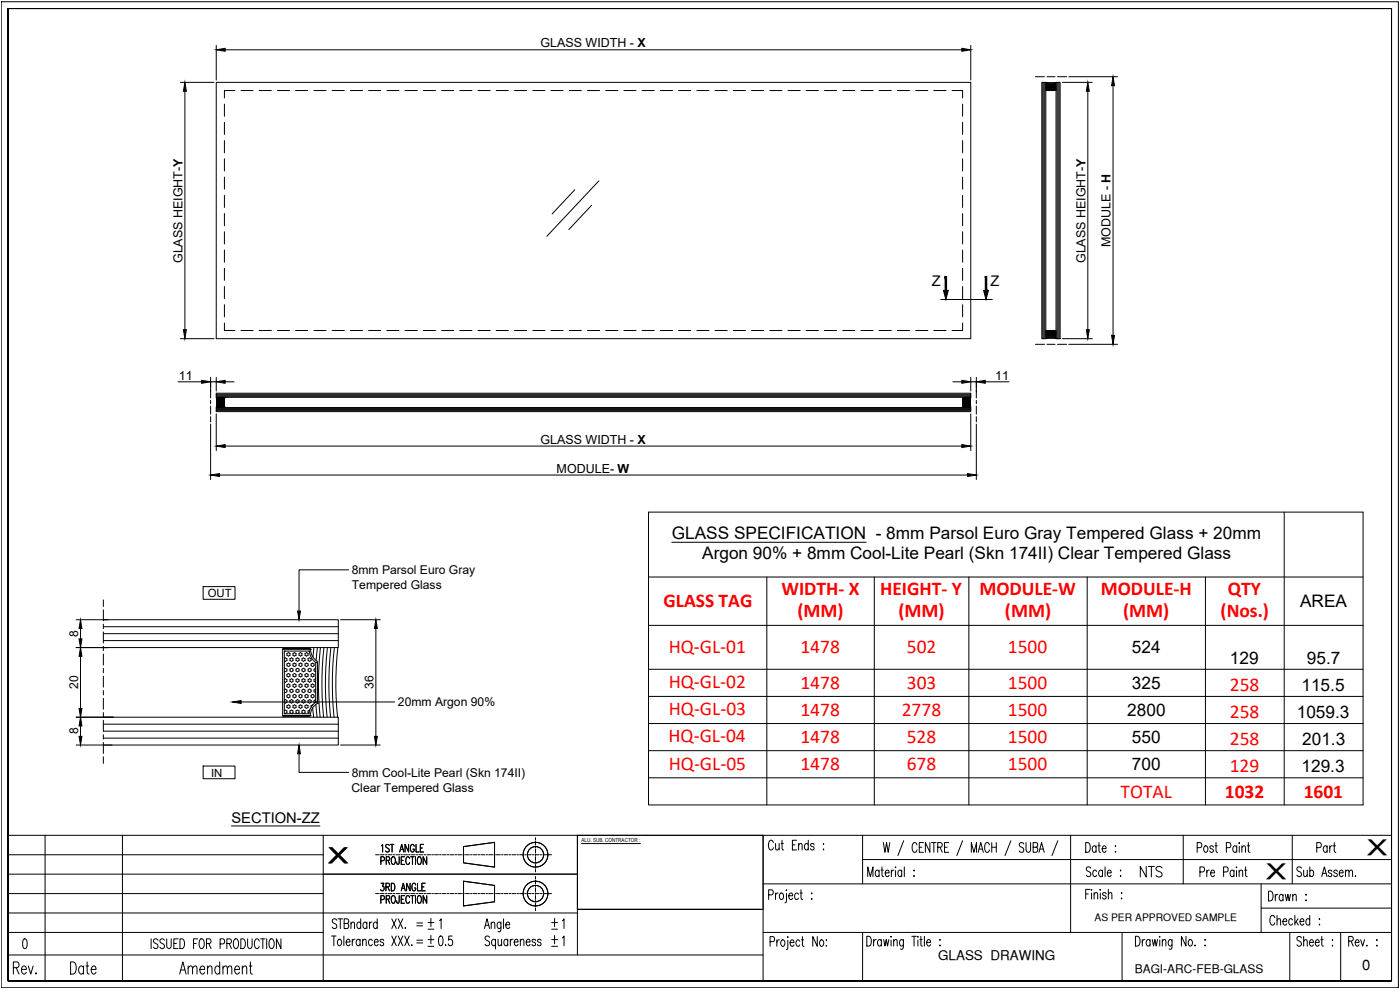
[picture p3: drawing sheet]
<svg xmlns="http://www.w3.org/2000/svg" width="841mm" height="594mm" viewBox="0 0 841 594" stroke-linecap="round" stroke-linejoin="round" font-family="sans-serif">
<!-- layer: Titleblock -->
<g fill="none" stroke="#000" stroke-width=".6">
<path d="M1 1h839v592h-839zM5 5h831v584h-831v-584v584h831v-584zM5 502h831M5 513h189M27 502v87M74 502v87M194 502v87M229 517h2v-2h-2v4M232 517h2v-2h-2v4M233 517l1 2M236 515a2.5 2.5 0 0 1 2 2 2.5 2.5 0 0 1-2 2 3 3 0 0 1 0-4zM240 515v4h-1l-1-1"/>
<path d="M241 517h1M243 515h-2v4h2M246 516l-1-1a2.5 2.5 0 0 0-1 2 2.5 2.5 0 0 0 1 2l1-1M248 515v4M250 515v4M251 515h1a2.5 2.5 0 0 1 1 2 2.5 2.5 0 0 1-1 2 3 3 0 0 1-1-4zM256 515v4l-2-4v4M256 513h3M259 513h1M261 513h2M264 513h1M266 513h2"/>
<path d="M269 513h1M270 513h3M273 513h1M275 513h2M278 513h1M278 509l19-3v15l-19-3zM280 513h2M283 513h1M284 513h3M287 513h1M289 513h2M292 513h1"/>
<path d="M294 513h2M297 513h1M298 513h3M301 513h1M303 513h2M306 513h1M308 513h2M311 513h.1M312 513h2M315 513h1M317 513h2M320 513h1"/>
<path d="M321 513h3M322 503v2M322 505v3M322 508v1M322 510v2M322 513v1M322 515v2M322 518v1M322 519v3M324 513h1M326 513h2M329 513h2"/>
<path d="M347 502v72M458 502v87M465 506a1.5 1.5 0 0 0-2-1 1.5 1.5 0 0 0-1 2v1a1.6 1.6 0 0 0 1 3 1.5 1.5 0 0 0 2-2M466 507v3l1 1 1-2M468 507v4M469 507h2M470 505v4v1l1 1M476 508h2M479 505h-3v6h3M480 508l1-1h1v4M480 507v4M486 508l-1-1a1.9 1.9 0 0 0-2 1 1.9 1.9 0 0 0 1 3l2-1"/>
<path d="M486 505v6M489 508a1.1 1.1 0 0 0-1-1 1.1 1.1 0 0 0-1 1l2 1-1 2-1-1M495 507h.1M495 510v1zM518 516h318M518 502v29M531 506l1 6 1-6 1 6 1-6M543 505l-4 9M551 508a1.5 1.5 0 0 0-2-2 1.5 1.5 0 0 0-1 2v2a1.5 1.5 0 0 0 1 2 1.5 1.5 0 0 0 2-1M552 509h2M555 506h-3v6h3M559 506v6l-3-6v6"/>
<path d="M560 506h2M561 506v6M563 509h3v-3h-3v6M565 509l1 3M567 509h2M570 506h-3v6h3M578 505l-3 9M584 512v-6l1 6 2-6v6M588 512l1-6 2 6M588 510h2M594 508a1.5 1.5 0 0 0-2-2 1.5 1.5 0 0 0 0 2v2a1.5 1.5 0 0 0 0 2 1.5 1.5 0 0 0 2-1M596 509h2"/>
<path d="M596 506v6M598 506v6M607 505l-3 9M615 507a1.4 1.4 0 0 0-2-1 1.5 1.5 0 0 0 0 3h1a1.6 1.6 0 0 1 1 3 1.6 1.6 0 0 1-3-1M616 506v4l2 2 1-1v-5M621 509h2v-3h-2v6h2v-2l-1-1M624 512l2-6 1 6M625 510h2M635 505l-3 9M643 502v58M652 506a3 3 0 0 1 3 2 3 3 0 0 1-1 4h-2zM658 509v-1a1.9 1.9 0 0 0-2 2 1.9 1.9 0 0 0 1 2l1-1"/>
<path d="M658 508v4M660 508h1M660 506v5v1h1M662 510h2v-2a1.9 1.9 0 0 0-2 2 1.9 1.9 0 0 0 1 2l1-1M670 508v1zM670 511v1zM711 502v29M719 509h3v-1v-2h-3v6M724 508a1.9 1.9 0 0 1 2 2 1.9 1.9 0 0 1-1 2l-2-1zM729 509a1.1 1.1 0 0 0-1-1 1.1 1.1 0 0 0-1 1l2 2-1 1-1-1M730 508h1M730 506v5l1 1"/>
<path d="M737 509h2v-3h-2v6M743 509v-1a1.9 1.9 0 0 0-3 2 1.9 1.9 0 0 0 2 2l1-1M743 508v4M744 506v1zM744 508v4M746 509l1-1h1v4M746 508v4M749 508h2M750 506v5v1h1M776 502v29M791 509h2v-3h-2v6M797 509v-1a1.9 1.9 0 0 0-2 2 1.9 1.9 0 0 0 1 2l1-1"/>
<path d="M797 508v4M799 508v4M800 508h-1v2M801 508h1M802 506v5v1M5 525h342M5 537h189M259 537h1M261 537h2M264 537h1M266 537h2M269 537h1"/>
<path d="M270 537h3M273 537h1M275 537h2M278 537h1M278 529l19 3v10l-19 2zM280 537h2M283 537h1M284 537h3M287 537h1M289 537h2M292 537h1M294 537h2"/>
<path d="M297 537h1M298 537h3M301 537h1M303 537h2M306 537h1M308 537h2M311 537h.1M312 537h2M315 537h1M317 537h2M320 537h1M321 537h3"/>
<path d="M322 522v2M322 527v1M322 529v2M322 532v1M322 533v3M322 536v1M322 538v2M324 537h1M326 537h2M329 537h2M458 531h378M462 538l2-1 1-1-1-1-2-1v6"/>
<path d="M466 536v4M467 536l-1 1v1M469 537a1.9 1.9 0 0 1 2 1 1.9 1.9 0 0 1-1 2l-2-1zM472 534v1zM472 537v4l-1 1M474 538h2v-1a1.7 1.7 0 0 0-2 1 1.7 1.7 0 0 0 2 2v-1M480 537h-1a1.7 1.7 0 0 0-2 1 1.7 1.7 0 0 0 2 2l1-1M481 536h1M481 534v5l1 1M488 536v1zM488 540h.1M521 527v-6l2 6 1-6v6"/>
<path d="M528 523a1.7 1.7 0 0 0-2 2 1.7 1.7 0 0 0 2 1M528 523v4M529 523h2M530 521v4l1 2M532 524h2v-1a1.7 1.7 0 0 0-2 2 1.7 1.7 0 0 0 2 1M535 523v4M537 523h-1l-1 1M538 521h.1M538 523v4M542 523h-1a1.7 1.7 0 0 0-2 2 1.7 1.7 0 0 0 2 1h1M542 523v4M543 521v6"/>
<path d="M549 523h.1M549 526v1zM652 537h2M655 534h-3v6M655 522l-1-1-1 1v1l2 1a1.5 1.5 0 0 1 0 2 1.5 1.5 0 0 1-2 0M656 534v1zM656 536v4M657 537l1-1h1v4M657 536v4M659 523h-1a1.7 1.7 0 0 0-2 2 1.7 1.7 0 0 0 2 1h1M661 534v1zM661 536v4"/>
<path d="M662 523a1.7 1.7 0 0 0-2 2 1.7 1.7 0 0 0 2 1M662 523v4M664 521v6M664 537v-1h-1v2h1v1v1l-2-1M665 524h3l-1-1a1.7 1.7 0 0 0-2 2 1.7 1.7 0 0 0 2 1h1M666 537l1-1h1v4M666 534v6M673 523h.1M673 526v1zM674 536v1zM674 539v1zM721 524l2-1v-2h-2v6"/>
<path d="M725 523v4M726 523l-1 1M727 524h3l-1-1a1.7 1.7 0 0 0-2 2 1.7 1.7 0 0 0 2 1h1M735 524l2-1v-2h-2v6M741 523a1.7 1.7 0 0 0-2 2 1.7 1.7 0 0 0 2 1M741 523v4M743 521h.1M743 523v4M744 524l1-1h1l1 4M744 523v4M748 523h1M748 521v4v1l1 1"/>
<path d="M758 531v29M5 548h342M235 552l3 6M238 552l-3 6M239 552l3 6M242 552l-3 6M243 557v1zM291 558l2-6 1 6M292 556h2M295 555l1-1h1v4M295 554v4M301 554v5l-1 1-1-1"/>
<path d="M301 555v-1a1.9 1.9 0 0 0-3 2 1.9 1.9 0 0 0 2 2l1-1M302 552v6M304 556h2v-2a1.9 1.9 0 0 0-2 2 1.9 1.9 0 0 0 1 2l1-1M322 541v1M322 543v2M322 546v1M331 554h4M333 552v5M338 553l1-1v6M758 545h78M766 551a1.5 1.5 0 0 0-2-1 1.5 1.5 0 0 0-1 2v1a1.6 1.6 0 0 0 1 3 1.5 1.5 0 0 0 2-2M767 553l1-1h1v4"/>
<path d="M767 550v6M771 553h2v-1a1.7 1.7 0 0 0-2 2 1.7 1.7 0 0 0 2 1M777 553l-1-1a1.7 1.7 0 0 0-2 2 1.7 1.7 0 0 0 2 1h1M778 550v6M779 553l1 3M780 552l-2 3M781 553h2v-1a1.7 1.7 0 0 0-2 2 1.7 1.7 0 0 0 2 1M787 553l-1-1a1.7 1.7 0 0 0-2 2 1.7 1.7 0 0 0 2 1h1M787 550v6M793 552h.1M793 555v1zM5 574h453"/>
<path d="M5 560h189M14 564h1l1 1v4l-1 1-1-1v-3zM201 562v6M203 564a1.7 1.7 0 0 1 2 2 1.7 1.7 0 0 1-2 2v-2zM207 562v6M208 566h2v-2a1.7 1.7 0 0 0-2 2 1.7 1.7 0 0 0 2 2v-1M212 564v4M213 564h-1v2M216 565v-1a1.7 1.7 0 0 0-2 2 1.7 1.7 0 0 0 2 2v-1M216 564v4M218 565l1-1h1v4M218 564v4"/>
<path d="M224 565l-1-1a1.7 1.7 0 0 0-2 2 1.7 1.7 0 0 0 2 2l1-1M225 566h2v-2a1.7 1.7 0 0 0-2 2 1.7 1.7 0 0 0 2 2v-1M230 565v-1h-1v2h1v1v1l-2-1M235 562l3 6M238 562l-3 6M239 562l3 6M242 562l-3 6M243 562l3 6M246 562l-3 6M294 563l-1-1-2 1 1 1 1 1a1.6 1.6 0 0 1 1 3 1.6 1.6 0 0 1-3-1M298 565l-1-1a1.7 1.7 0 0 0-2 2 1.7 1.7 0 0 0 2 2l1-1M298 564v6"/>
<path d="M299 564v4h1l1-1M301 564v4M305 565v-1a1.7 1.7 0 0 0-2 2 1.7 1.7 0 0 0 2 2v-1M305 564v4M307 564v4M308 564h-1v2M309 566h2v-2a1.7 1.7 0 0 0-2 2 1.7 1.7 0 0 0 2 2v-1M313 565l1-1h1v4M313 564v4M316 566h2v-2a1.7 1.7 0 0 0-2 2 1.7 1.7 0 0 0 2 2v-1M322 565l-1-1-1 1 2 1v1a1.1 1.1 0 0 1-1 1 1.1 1.1 0 0 1-1-1M325 565l-1-1-1 1 2 1v1a1.1 1.1 0 0 1-1 1 1.1 1.1 0 0 1-1-1"/>
<path d="M331 564h4M333 562v5M338 563l1-1v6M458 560h378M463 566l2-1v-2h-2v5M467 565v3M468 565h-1v1M470 565a1.9 1.9 0 0 1 2 1 1.9 1.9 0 0 1-1 2h-2v-2zM473 563h.1M473 565v4v1h-1M475 566h2v-1a1.9 1.9 0 0 0-3 1 1.9 1.9 0 0 0 2 2h1M480 565a1.9 1.9 0 0 0-2 1 1.9 1.9 0 0 0 1 2h1"/>
<path d="M481 565h2M482 563v4v1h1M491 563v5l-3-5v5M493 565a1.9 1.9 0 0 1 2 1 1.9 1.9 0 0 1-1 2h-1l-1-2zM496 565h.1M496 568h.1M518 560v29M521 562a3 3 0 0 1 3 3 3 3 0 0 1-1 3h-2zM525 564v4M526 564l-1 1v1M529 565a1.9 1.9 0 0 0-2 1 1.9 1.9 0 0 0 1 2l1-1M529 564v4"/>
<path d="M531 564l1 4v-4l1 4 1-4M535 562v1zM535 565v3M537 566l1-2 1 1v3M537 564v4M543 564l-1 6h-1M543 565h-1a1.9 1.9 0 0 0-2 1 1.9 1.9 0 0 0 1 2l2-1M548 562h2M549 562v6M551 562v1zM551 565v3M553 564h1"/>
<path d="M553 562v5v1h1M555 562v6M557 566h2v-1a1.9 1.9 0 0 0-3 1 1.9 1.9 0 0 0 2 2l1-1M565 564v1zM565 568h.1M674 560v29M682 562a3 3 0 0 1 3 3 3 3 0 0 1-1 3h-2zM686 564v4M688 564l-1 1-1 1M691 565h-1a1.9 1.9 0 0 0-2 1 1.9 1.9 0 0 0 2 2l1-1M691 564v4M692 564l1 4 1-4 1 4v-4"/>
<path d="M697 562v1zM697 565v3M698 566l1-2 1 1v3M698 564v4M704 564v6h-1h-1M704 565a1.9 1.9 0 0 0-2 1 1.9 1.9 0 0 0 1 2l1-1M712 562v6l-2-6v6M714 565a1.9 1.9 0 0 1 3 1 1.9 1.9 0 0 1-2 2l-1-1zM718 568h.1M724 564v1zM724 568h.1M775 560v29"/>
<path d="M782 563a1.4 1.4 0 0 0-2 0 1.4 1.4 0 0 0 0 2l1 1a1.5 1.5 0 0 1 0 2 1.5 1.5 0 0 1-2 0M783 566l1-2 1 1v3M783 563v5M787 566h2v-1a1.9 1.9 0 0 0-3 1 1.9 1.9 0 0 0 2 2h1M790 566h3l-1-1a1.9 1.9 0 0 0-2 1 1.9 1.9 0 0 0 1 2h2M793 564h2M794 563v4l1 1M800 564v1zM800 568h.1M805 560v29M810 565h3v-1v-1h-3v5M812 565l1 3"/>
<path d="M814 566h2v-1a1.9 1.9 0 0 0-2 1 1.9 1.9 0 0 0 1 2h1M817 564l2 4 1-4M821 568h.1M827 564v1zM827 568h.1M8 581h3v-1v-2h-3v7M10 581l1 4M13 582h3l-1-1a2.3 2.3 0 0 0-2 1 2.3 2.3 0 0 0 1 3h1l1-1M17 580l1 5 2-5M22 584v1z"/>
<circle cx="322" cy="513" r="7"/>
<circle cx="322" cy="513" r="5"/>
<circle cx="322" cy="537" r="7"/>
<circle cx="322" cy="537" r="5"/>
</g>
<!-- layer: -TITL-LOGO -->
<path d="M347 546h110h-110" fill="none" stroke="#000" stroke-width=".6"/>
<!-- layer: TITLE -->
<path d="M347 502h111v44h-111zM349 507h36" fill="none" stroke="#000" stroke-width=".6"/>
<!-- layer: 0 -->
<g fill="none" stroke="#000" stroke-width=".6">
<path d="M622 46h5M629 46h5M635 46h6M565 180h31M622 207h5M629 207h5M635 207h6M127 230v3M127 234v5M587 230v3M587 234v5M127 241v1"/>
<path d="M127 244v5M127 250v3M587 241v1M587 244v5M587 250v3M390 308h429v176h-429zM771 308v176M404 326h116M122 352h19v8h-19zM390 347h429M461 347v137M525 347v137"/>
<path d="M582 347v137M653 347v137M724 347v137M390 376h429M390 402h429M390 418h429M390 435h429M390 451h429M122 460h19v8h-19zM390 467h429M139 496h53"/>
</g>
<!-- layer: DIM1 -->
<g fill="none" stroke="#000" stroke-width=".6">
<path d="M130 27v21M135 30h443M583 27v21M108 49h21M111 55v143M638 49h18M642 46h29M653 55v143M669 51v150M345 114l-13 15M360 109l-32 33M355 123l-13 15"/>
<path d="M108 203h21M638 203h18M642 207h29M107 229h14M127 227v8M127 229h3M130 227v8M132 240h.1M132 240v4M132 240v-1h3v6h-3M132 239h3v6h-3M132 239h.1"/>
<path d="M132 239v1M135 239h.1M135 229h6M572 229h6M578 239h.1M581 239h-3v6h3M581 239h.1M581 239v1M581 239v1v4M581 240h.1M581 240v3M583 227v8"/>
<path d="M583 229h4M587 227v8M592 229h14M127 255v33M130 249v22M132 244h.1M132 244v1M132 243l1 1M132 245h.1M135 245h.1M578 245h.1M581 245h.1"/>
<path d="M581 243h.1M581 243v1M581 244h.1M581 244v1M583 249v22M587 255v33M135 268h443M132 285h449M209 342h-29v25M46 372h19M48 378v6M62 360v4"/>
<path d="M62 366v7M62 375v3M62 380v6M205 372h23M226 378v64M46 389h19M48 394v32M62 388v3M62 393v6M170 390h.1M171 391h.1M186 391h-15v38h15"/>
<path d="M186 391h.1M186 391a10 10 0 0 0 4 7M187 390h-17v40h16M187 390h.1M187 390a9 9 0 0 0 4 7v25M190 398h.1M190 398v24M62 401v3M62 406v7M62 415v2M62 419v7M46 431h22"/>
<path d="M48 436v6M62 428v3M62 433v6M145 422h92M170 430h.1M171 429h.1M186 430h.1M190 422h.1M190 422a10 10 0 0 0-4 7M191 422h.1M191 422a9 9 0 0 0-5 8M46 448h21"/>
<path d="M62 441v3M62 446v7M62 455v4M180 453v11h29M205 448h23"/>
</g>
<g fill="#000" stroke="#000" stroke-width=".6">
<path d="M130 30l5-1v2zM578 29l5 1-5 1zM111 49l1 6h-2zM653 49l1 6h-1zM669 46l1 5h-2zM110 198h2l-1 5zM653 198h1l-1 5zM668 201h2l-1 6zM121 228l6 1-6 1zM130 229l5-1v2zM578 228l5 1-5 1zM587 229l5-1v2z"/>
<path d="M130 268l5-1v2zM578 267l5 1-5 1zM127 285l5-1v2zM581 284l6 1-6 1zM48 372l1 6h-2zM179 367h1v5zM226 372l1 6h-2zM47 384h2l-1 5zM48 389l1 5h-2zM47 426h2l-1 5zM48 431l1 5h-2zM140 422l5-1v2z"/>
<path d="M47 442h2l-1 6zM180 448v5h-1zM225 442h2l-1 6z"/>
</g>
<!-- layer: Glass -->
<g fill="none" stroke="#000" stroke-width=".6">
<path d="M130 49h453v154h-453zM141 54h-6v5M145 54h7M156 54h7M167 54h7M178 54h7M189 54h7M200 54h7M210 54h8M221 54h8M232 54h8M243 54h8"/>
<path d="M254 54h8M265 54h8M276 54h7M287 54h7M298 54h7M309 54h7M320 54h7M331 54h7M342 54h7M353 54h7M364 54h7M375 54h7"/>
<path d="M386 54h7M397 54h7M408 54h7M419 54h7M430 54h7M441 54h7M451 54h8M462 54h8M473 54h8M484 54h8M495 54h8M506 54h8"/>
<path d="M517 54h7M528 54h7M539 54h7M550 54h7M561 54h7M572 54h6v5M626 49h2v154h-2zM626 49v154M627 49v154M628 49v154M634 49h3v154h-3zM635 49v154"/>
<path d="M636 49v154M135 63v7M135 73v8M578 63v7M578 73v8M135 84v8M135 95v8M578 84v8M578 95v8M135 106v8M135 117v8M578 106v8"/>
<path d="M578 117v8M135 128v8M135 139v8M578 128v8M578 139v8M135 150v8M578 150v8M135 161v7M135 172v7M578 161v7M578 172v7M135 194v5h6"/>
<path d="M135 183v7M145 199h7M156 199h7M167 199h7M178 199h7M189 199h7M200 199h7M210 199h8M221 199h8M232 199h8M243 199h8M254 199h8"/>
<path d="M265 199h8M276 199h7M287 199h7M298 199h7M309 199h7M320 199h7M331 199h7M342 199h7M353 199h7M364 199h7M375 199h7M386 199h7"/>
<path d="M397 199h7M408 199h7M419 199h7M430 199h7M441 199h7M451 199h8M462 199h8M473 199h8M484 199h8M495 199h8M506 199h8M517 199h7"/>
<path d="M528 199h7M539 199h7M550 199h7M561 199h7M578 183v7M578 194v5h-6M130 236h453v3h-453zM130 237h453M130 238h453M130 245h453v2h-453zM130 245h453M130 246h453"/>
<path d="M130 247h453M62 372h141v17h-141M62 376h141M62 381h141M62 385h141M62 431h141v17h-141M62 435h141M62 439h141M62 443h141"/>
</g>
<!-- layer: Polisulphide -->
<g fill="none" stroke="#000" stroke-width=".6">
<path d="M628 51h6M628 50h6M628 52h1M628 51h1M628 52v2M634 52v2M634 50h-6M634 51h-6M634 52h.1M634 51h-1M628 199v2M634 199v2"/>
<path d="M628 203h6M628 202h6M629 201h-1M629 201l-1 1M633 201l1 1M634 201h.1M130 239v6M131 239v6M132 239v1M132 239h.1M132 239h3M578 239h3"/>
<path d="M581 239h.1M581 239v1M582 239v6M583 239v6M132 244v1M132 245h3M578 245h3M581 244v1M170 390h17M189 389l-1 6M191 389l-1 8M192 389l-1 24 1 18"/>
<path d="M195 389l-2 18 1 24M197 389l-2 24 1 18M199 389l-1 24 1 18M201 389l-1 18 1 24M203 389l-1 24 1 18M170 430h16M188 425v6M190 423v8"/>
</g>
<!-- layer: HATCH -->
<g fill="none" stroke="#000" stroke-width=".6">
<path d="M629 53h.1M629 54h.1M629 52h.1M629 52v1M629 53v1M630 53h.1M630 52h.1M630 54h.1M630 51h.1M630 54h1M631 54h.1M631 51h.1"/>
<path d="M631 53h.1M631 52h.1M631 53h1M631 52h1M631 54h1M632 54h.1M632 52h.1M632 53h.1M632 51h.1M632 54h1M633 54h.1M633 52h.1"/>
<path d="M633 51h.1M633 53h.1M634 52h.1M634 54h.1M634 53h.1M634 52v1M634 53v1M629 200h.1M629 199h.1M629 199v1M630 200h.1M630 199h.1"/>
<path d="M630 199h1M631 200h.1M631 199h.1M631 200h1M631 199h1M632 199h.1M632 200h.1M633 199h-1M633 199h.1M633 200h.1M634 200h.1M634 199h.1"/>
<path d="M634 199v1M629 201h.1M630 201h.1M630 201h1M631 201h.1M631 201h1M632 201h.1M632 200v1M632 201h1M633 201h.1M634 201h.1M132 240h.1"/>
<path d="M133 239h.1M133 240h.1M134 240h.1M134 239h.1M135 239h.1M578 240h1M579 240h-1M579 240h.1M579 239h.1M580 240h.1M580 239h.1M581 239h.1"/>
<path d="M581 240h.1M132 241h.1M132 243h.1M132 241v1M132 242h.1M132 242v1M132 244h.1M133 241h.1M133 243h.1M133 244h.1M132 240h1M132 242h1"/>
<path d="M133 242h.1M133 242v1M134 241h.1M134 242h.1M134 244h.1M133 243h1M134 243h.1M134 242v1M134 243h1M135 240h.1M135 241h.1M135 242h.1"/>
<path d="M135 243h.1M135 244h.1M578 241h1M579 243h.1M578 243h1M578 244h1M579 241h-1M579 242h-1M579 244h-1M579 241h.1M579 242h.1M579 244h.1"/>
<path d="M579 241l-1 1M579 242v1M580 241h.1M579 243h1M580 242v1M580 244h.1M580 242h.1M580 243h.1M581 241h.1M581 243h.1M581 244h.1M580 240h1"/>
<path d="M580 242h1M581 242h.1M581 242v1M581 243v1M581 240v1M581 241v1M171 396v-1l1 1v1h-1M172 393l1-1 1 1v1h-1h-1zM172 399l1-1 1 1v1h-1h-1zM174 396l1-1 1 1v1h-1h-1zM176 393l1-1 1 1v1h-1h-1zM176 399l1-1 1 1v1h-1h-1z"/>
<path d="M178 396l1-1 1 1v1h-1h-1zM180 393l1-1v1v1h-1zM180 399l1-1v1v1h-1zM181 396l1-1 1 1v1h-1h-1zM183 393l1-1 1 1v1h-1h-1zM183 399l1-1 1 1v1h-1h-1zM185 396l1-1 1 1v1h-1h-1zM187 399l1-1 1 1v1h-1h-1zM171 402v-1l1 1v1l-1 1v-1M171 408h1v1l-1 1v-1M171 414l1 1v1h-1M172 405h1h1v1l-1 1-1-1z"/>
<path d="M172 411h1h1v1l-1 1-1-1zM172 418l1-1 1 1v1h-1h-1zM174 402l1-1 1 1v1l-1 1-1-1zM174 408h1h1v1l-1 1-1-1zM174 415l1-1 1 1v1h-1h-1zM176 405h1h1v1l-1 1-1-1zM176 411h1h1v1l-1 1-1-1zM176 418l1-1 1 1v1h-1h-1zM178 402l1-1 1 1v1l-1 1-1-1zM178 408h1h1v1l-1 1-1-1zM178 415l1-1 1 1v1h-1h-1zM180 405h1v1v1l-1-1z"/>
<path d="M180 411h1v1v1l-1-1zM180 418l1-1v1v1h-1zM181 402l1-1 1 1v1l-1 1-1-1zM181 408h1h1v1l-1 1-1-1zM181 415l1-1 1 1v1h-1h-1zM183 405h1h1v1l-1 1-1-1zM183 411h1h1v1l-1 1-1-1zM183 418l1-1 1 1v1h-1h-1zM185 402l1-1 1 1v1l-1 1-1-1zM185 408h1h1v1l-1 1-1-1zM185 415l1-1 1 1v1h-1h-1zM187 405h1h1v1l-1 1-1-1z"/>
<path d="M187 411h1h1v1l-1 1-1-1zM187 418l1-1 1 1v1h-1h-1zM190 401l-1 1v1l1 1M190 414l-1 1v1h1M190 404h.1M190 401h.1M190 414h.1M190 408h-1v1l1 1M190 410h.1M190 416h.1M171 421v-1l1 1v1h-1M171 427h1v1l-1 1v-1"/>
<path d="M172 424l1-1 1 1v1h-1h-1zM174 421l1-1 1 1v1h-1h-1zM174 427h1h1v1l-1 1-1-1zM176 424l1-1 1 1v1h-1h-1zM178 421l1-1 1 1v1h-1h-1zM178 427h1h1v1l-1 1-1-1zM180 424l1-1v1v1h-1zM181 421l1-1 1 1v1h-1h-1zM181 427h1h1v1l-1 1-1-1zM183 424l1-1 1 1v1h-1h-1zM185 421l1-1 1 1v1h-1h-1zM186 427h-1l1 1"/>
<path d="M186 427h.1M188 423l-1 1v1M188 423h.1M190 420l-1 1v1M190 420h.1"/>
</g>
<!-- layer: Aluminium Spacer -->
<path d="M628 52l1-1h4l1 1M629 52h.1M633 51h-3l-1 1v2h5v-2M633 51l1 1v2h-6v-2M628 199h6v2l-1 1h-4l-1-1zM629 201h.1M634 201v-2h-5v2h1h3M634 201h-1M132 244h.1M581 244h.1M187 424h.1" fill="none" stroke="#000" stroke-width=".6"/>
<!-- layer: 0 -->
<g fill="#000" stroke="#000" stroke-width=".6">
<path d="M567 174h3l-2 6zM591 174h3l-2 6z"/>
<path d="M568 166v8h1zM568 166h1v8z"/>
<path d="M592 166v8h1zM592 166h1v8z"/>
</g>
<g font-size="12.8">
<text x="821" y="514">X</text>
<text x="197" y="518">X</text>
<text x="760" y="528">X</text>
</g>
<g font-size="11.9">
<text x="41" y="586">Date</text>
<text x="107" y="586">Amendment</text>
</g>
<g font-size="11.7" fill="#f00">
<text x="469" y="357">WIDTH- X</text>
<text x="529" y="357">HEIGHT- Y</text>
<text x="588" y="357">MODULE-W</text>
<text x="661" y="357">MODULE-H</text>
<text x="738" y="357">QTY</text>
<text x="399" y="365">GLASS TAG</text>
<text x="479" y="370">(MM)</text>
<text x="540" y="370">(MM)</text>
<text x="604" y="370">(MM)</text>
<text x="675" y="370">(MM)</text>
<text x="733" y="370">(Nos.)</text>
<text x="402" y="392">HQ-GL-01</text>
<text x="481" y="393">1478</text>
<text x="545" y="393">502</text>
<text x="605" y="393">1500</text>
<text x="402" y="413">HQ-GL-02</text>
<text x="481" y="414">1478</text>
<text x="545" y="414">303</text>
<text x="605" y="414">1500</text>
<text x="739" y="415">258</text>
<text x="402" y="430">HQ-GL-03</text>
<text x="481" y="430">1478</text>
<text x="542" y="430">2778</text>
<text x="605" y="430">1500</text>
<text x="739" y="431">258</text>
<text x="402" y="446">HQ-GL-04</text>
<text x="481" y="446">1478</text>
<text x="545" y="446">528</text>
<text x="605" y="446">1500</text>
<text x="739" y="448">258</text>
<text x="402" y="462">HQ-GL-05</text>
<text x="481" y="463">1478</text>
<text x="545" y="463">678</text>
<text x="605" y="463">1500</text>
<text x="739" y="464">129</text>
<text x="673" y="479">TOTAL</text>
<text x="736" y="479">1032</text>
<text x="783" y="479">1601</text>
</g>
<text font-size="10.6" x="684" y="528">NTS</text>
<g font-size="10.4">
<text x="781" y="365">AREA</text>
<text x="680" y="393">524</text>
<text x="739" y="399">129</text>
<text x="785" y="399">95.7</text>
<text x="680" y="414">325</text>
<text x="782" y="415">115.5</text>
<text x="677" y="430">2800</text>
<text x="779" y="431">1059.3</text>
<text x="680" y="446">550</text>
<text x="782" y="448">201.3</text>
<text x="680" y="463">700</text>
<text x="782" y="464">129.3</text>
</g>
<g font-size="10.3">
<text x="404" y="324">GLASS SPECIFICATION - 8mm Parsol Euro Gray Tempered Glass + 20mm</text>
<text x="422" y="336">Argon 90% + 8mm Cool-Lite Pearl (Skn 174II) Clear Tempered Glass</text>
</g>
<g font-size="10.1">
<text x="198" y="559">STBndard</text>
<text x="249" y="559">= 1</text>
<text x="249" y="569">= 0.5</text>
<text x="90" y="571">ISSUED FOR PRODUCTION</text>
</g>
<g font-size="9.7">
<text x="778" y="528">Sub Assem.</text>
<text x="761" y="542">Drawn :</text>
</g>
<g font-size="8.9">
<text x="139" y="494">SECTION-ZZ</text>
<text x="818" y="582">0</text>
</g>
<g font-size="8.8">
<text x="560" y="172">Z</text>
<text x="595" y="172">Z</text>
</g>
<g font-size="8.4">
<text x="228" y="513">1ST ANGLE</text>
<text x="228" y="536">3RD ANGLE</text>
</g>
<text font-size="8.1" x="564" y="577">GLASS DRAWING</text>
<text font-size="7.9" x="228" y="544">PROJECTION</text>
<g font-size="7.5">
<text x="325" y="28">GLASS WIDTH - X</text>
<text x="667" y="149" transform="rotate(-90 667 149)">MODULE - H</text>
<text x="110" y="158" transform="rotate(-90 110 158)">GLASS HEIGHT-Y</text>
<text x="652" y="158" transform="rotate(-90 652 158)">GLASS HEIGHT-Y</text>
<text x="107" y="228">11</text>
<text x="598" y="228">11</text>
<text x="325" y="267">GLASS WIDTH - X</text>
<text x="334" y="284">MODULE- W</text>
</g>
<g font-size="7.3">
<text x="211" y="345">8mm Parsol Euro Gray</text>
<text x="211" y="354">Tempered Glass</text>
<text x="47" y="383" transform="rotate(-90 47 383)">8</text>
<text x="47" y="414" transform="rotate(-90 47 414)">20</text>
<text x="224" y="414" transform="rotate(-90 224 414)">36</text>
<text x="239" y="424">20mm Argon 90%</text>
<text x="47" y="441" transform="rotate(-90 47 441)">8</text>
<text x="211" y="467">8mm Cool-Lite Pearl (Skn 174II)</text>
<text x="211" y="476">Clear Tempered Glass</text>
</g>
<text font-size="7.2" x="682" y="585">BAGI-ARC-FEB-GLASS</text>
<g font-size="6.8">
<text x="125" y="359">OUT</text>
<text x="127" y="466">IN</text>
</g>
<text font-size="6.2" x="658" y="553">AS PER APPROVED SAMPLE</text>
<text font-size="3.4" x="349" y="506">ALU. SUB. CONTRACTOR :</text>
<g font-size="2.6">
<text x="256" y="560">-</text>
<text x="330" y="560">-</text>
<text x="256" y="570">-</text>
<text x="330" y="570">-</text>
</g>
</svg>
